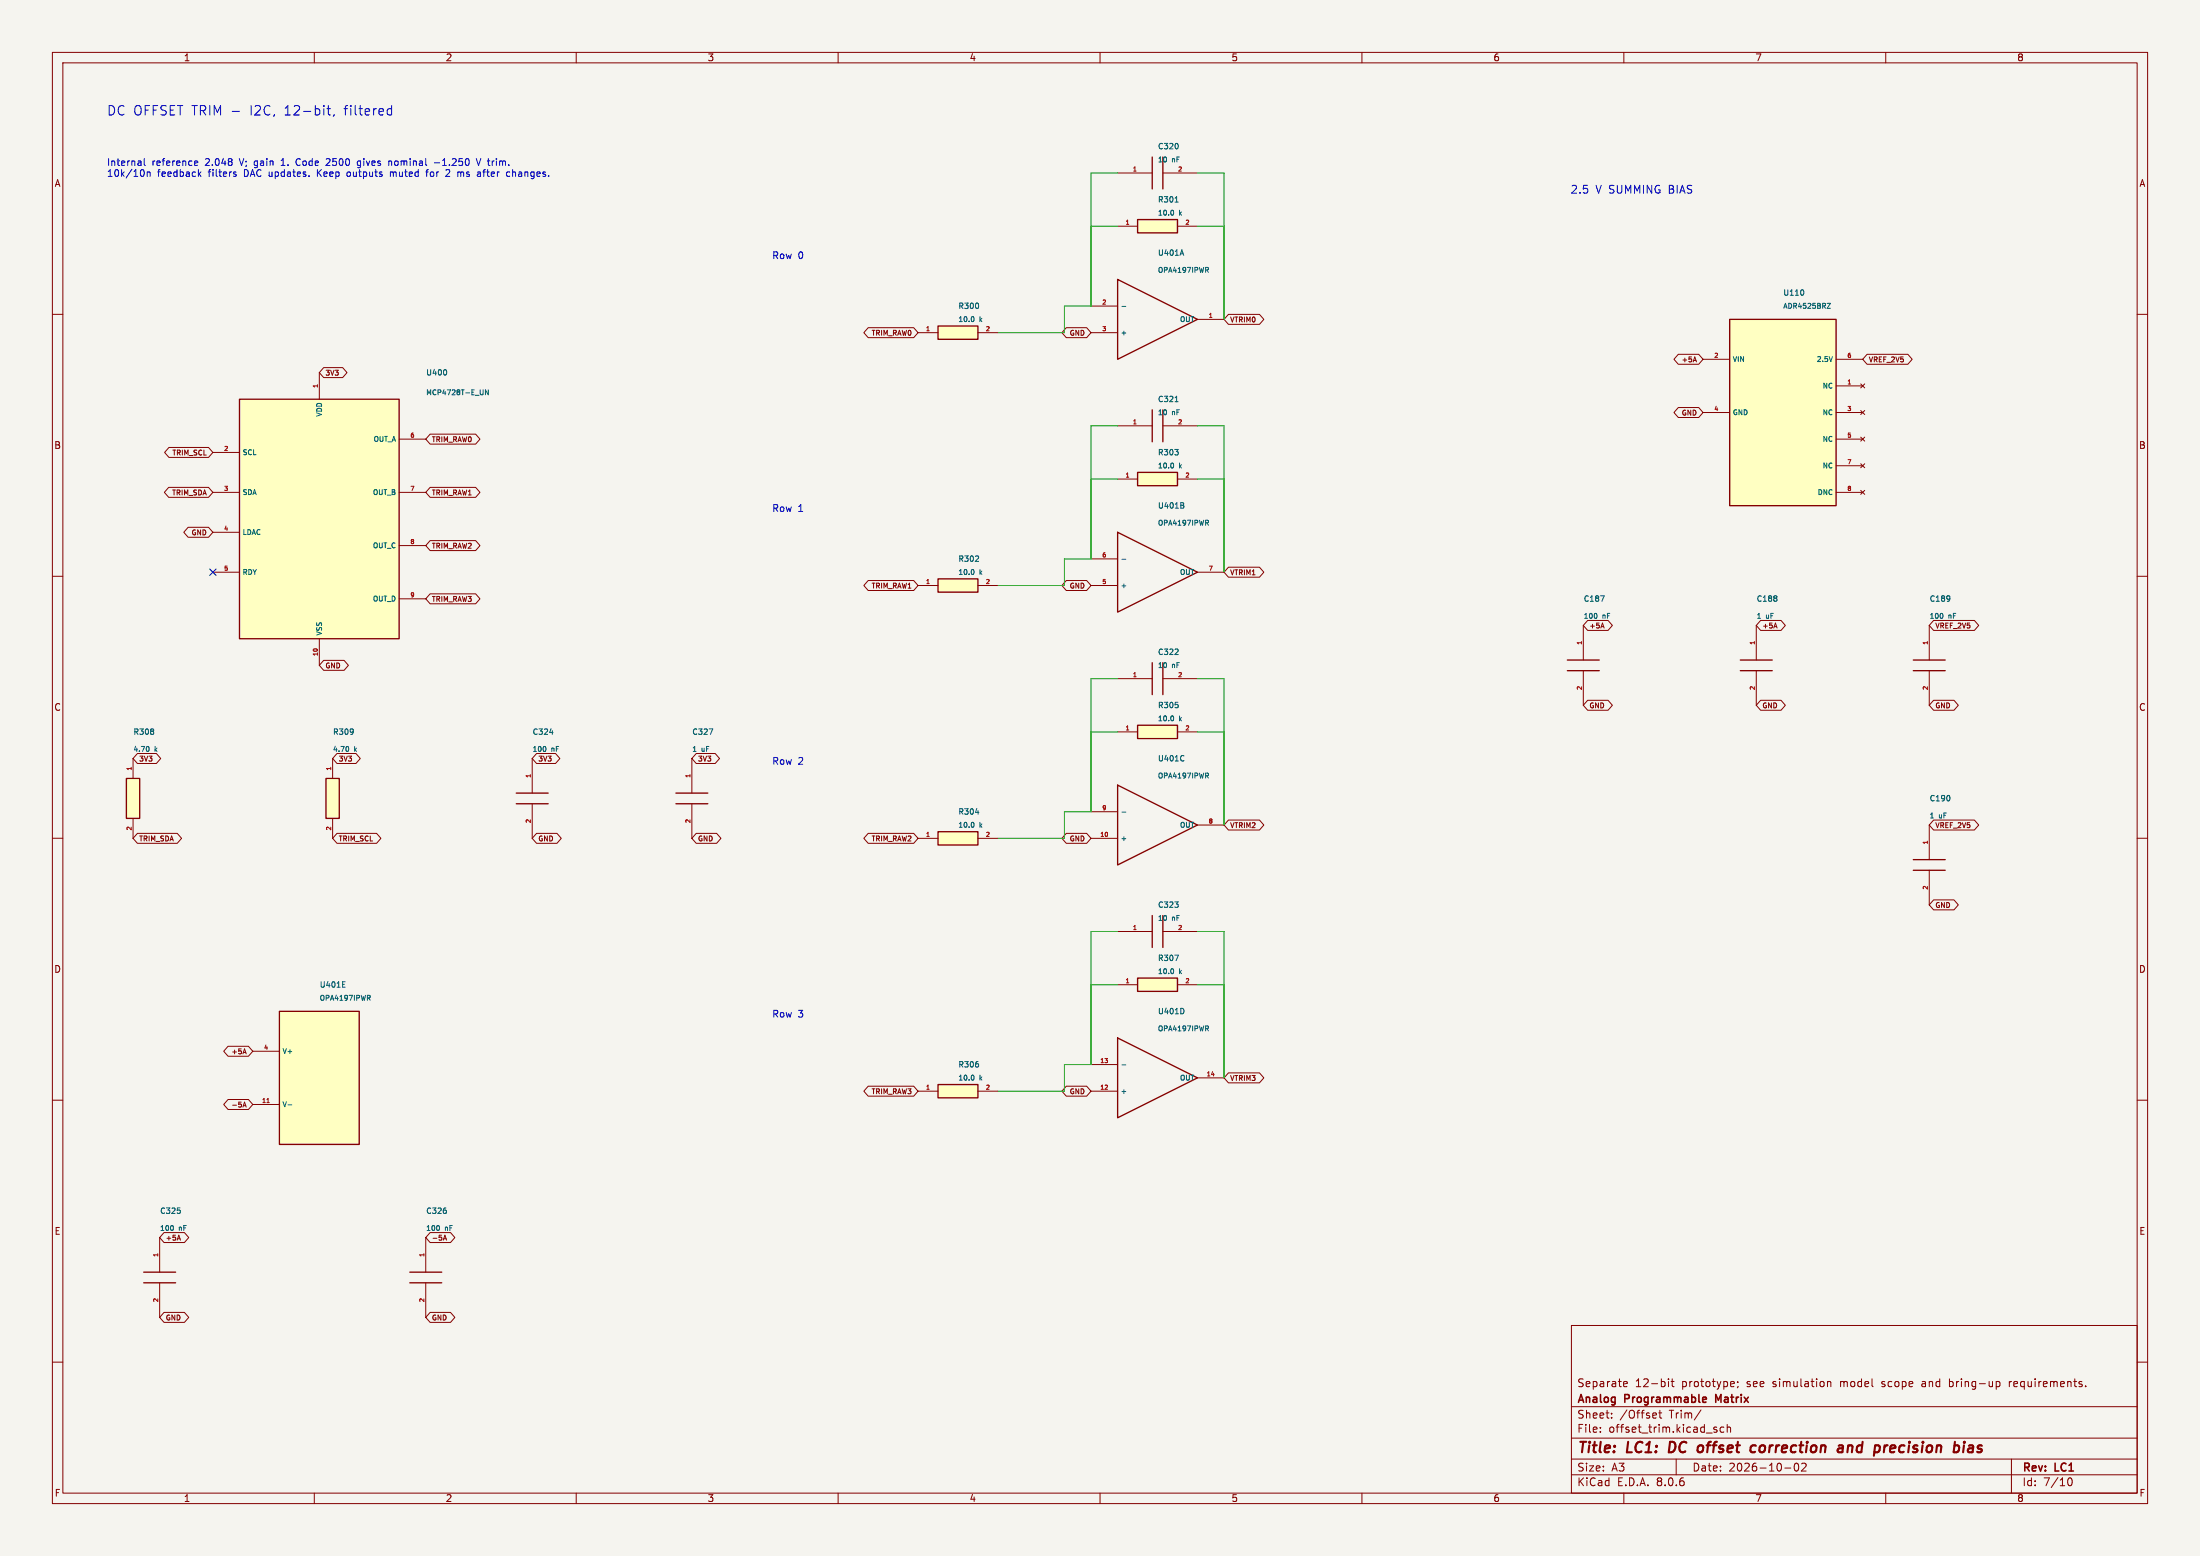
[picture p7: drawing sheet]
<svg xmlns="http://www.w3.org/2000/svg" width="420mm" height="297mm" viewBox="0 0 420 297" stroke-linecap="round" stroke-linejoin="round" font-family="sans-serif">
<path d="M0 0h420v297h-420z" fill="#f5f4ef" stroke="#f5f4ef" stroke-width=".19"/>
<g fill="none" stroke="#840000" stroke-width=".19">
<path d="M10 10h400v277h-400zM12 12h396v273h-396zM60 10v2M110 10v2M160 10v2M210 10v2M260 10v2M310 10v2M360 10v2M10 60h2M408 60h2M10 110h2"/>
<path d="M368.3 119.4v6.6M408 110h2M213.4 129.5h6.6M222 129.5h6.6M368.3 128v6.6M10 160h2M408 160h2M10 210h2M408 210h2M30.5 236.2v6.6M10 260h2M30.5 244.9v6.6"/>
<path d="M300 253h108v32h-108zM408 260h2M300 278.5h108M300 274.5h108M300 268.5h108M305.5 273.2v.2M305.5 272.5v.1M307.7 270.5v.2M307.7 269.8v.1M310 264.6h.6M310 263.8l.4-.1 .3 .3-.8 .2M316 269.7l.2 .3-.7 .2"/>
<path d="M316.2 270.6l-.2 .1M316.7 269.7h.5M316.9 269.2v1.3l.3 .2M318.5 263.2v.1M318.5 263.7v1M319 263.7h.6M319.2 263.2v1.3l.4 .2M320 278.5v3M324.7 269.1l-1.3 1.9M327.2 272.8l.5 .2 .1 .2-.2 .2-.4-.1M327.2 272.5h.5M329.1 272.5l-.4-.1-.3 .3 .1 .6h.6"/>
<path d="M329.7 272.5l.2-.1 .4 .1 .1 .9M329.7 271.9v1.5M330.9 263.7l.2 .3-.7 .2M331 264.6l-.1 .1M331.7 263.8v.1M331.8 264.6l-.1 .3M342.7 279.4l.2-.1a.8 .8 0 0 1 .5 .7 .8 .8 0 0 1-.5 .8 1 1 0 0 1-.2-1.4zM343.9 279.4l.6-.1 .2 .1 .1 .3-.9 1.1h.9M348.9 263.8l.2-.1 .3 .1 .1 .9M348.9 263.7v1M366.9 264.2v.4M372.2 264.6l.4 .1"/>
<path d="M372.2 263.2v1.5M372.6 263.7l-.4 .1M381.2 263.7h.3l.3 .3-.1 .5-.5 .2M383.6 263.7v1M384 278.5v6.5M384 263.7l-.3 .1-.1 .2M398.2 264.5v.2M60 285v2M110 285v2M160 285v2M210 285v2M260 285v2"/>
<path d="M300 281.5h108M310 285v2M340.7 280.2h1.2M360 285v2M394.7 282.7l.2-.5 .2-.1a.8 .8 0 0 1 .5 .7 .8 .8 0 0 1-.5 .8l-.2-.2-.2-.4"/>
</g>
<g fill="none" stroke="#840000" stroke-width=".4">
<path d="M318.8 275.2l-.2 2h.4M324.5 275.9l.6 .2M325.1 276.8a.62 .62 0 0 1-.7 .4M334.4 276h.8M335.1 277.1l-.6 .1M335.9 276.3v.7M351.2 275.9h.4l.2 .3-.1 1M351.7 277.1l-.6 .1M351.8 276.3l-.7 .1M352.8 275.9l-.1 1.3M353.4 275.9l-.6 .2M360.2 275.9h.2"/>
<path d="M361 276l-.2 .9 .3 .3M361.8 276.3l-1 .2M375.9 276h.7v1.2M376.7 276.3l-.7 .1a.4 .4 0 0 0-.3 .4 .4 .4 0 0 0 .2 .4l.7-.1"/>
</g>
<path d="M325.3 266.7l.4 .1 .1 .2-.8 .2M325.7 267.6l-.4 .1M328 267.3l-.5-1.1v1.5" fill="none" stroke="#840000" stroke-width=".3"/>
<path d="M220 126.5v6.1M222 126.5v6.1M365.3 128h6M365.3 126h6M27.4 244.9h6.1M27.4 242.8h6.1" fill="none" stroke="#840000" stroke-width=".25"/>
<path d="M370.8 117.2v.7M372.2 113.8v.7M372.2 114.2v.1M224.3 124.9h.6M224.9 124v.3M33 234v.8M34.4 231.1v.4" fill="none" stroke="#006464" stroke-width=".19"/>
<path d="M179.1 62.2h7.6v2.6h-7.6z" fill="#ffffc2"/>
<path d="M179.1 62.2h7.6v2.6h-7.6z" fill="none" stroke="#840000" stroke-width=".25"/>
<path d="M175.3 63.5h3.8M186.7 63.5h3.8" fill="none" stroke="#840000" stroke-width=".19"/>
<path d="M186.8 58v.7M185.8 60.5l.1 .3-.1 .5" fill="none" stroke="#006464" stroke-width=".19"/>
<path d="M179.1 158.8h7.6v2.5h-7.6z" fill="#ffffc2"/>
<path d="M179.1 158.8h7.6v2.5h-7.6zM78.2 244.9h6.1M78.2 242.8h6.1" fill="none" stroke="#840000" stroke-width=".25"/>
<path d="M175.3 160h3.8M186.7 160h3.8M81.3 236.2v6.6M81.3 244.9v6.6" fill="none" stroke="#840000" stroke-width=".19"/>
<path d="M185.8 157l.1 .3-.1 .6M186.2 155.1h.7M83.8 234v.8M85.2 231.1v.4" fill="none" stroke="#006464" stroke-width=".19"/>
<path d="M179.1 110.5h7.6v2.5h-7.6z" fill="#ffffc2"/>
<path d="M179.1 110.5h7.6v2.5h-7.6zM299.2 128h6.1M299.2 126h6.1M332.2 128h6.1M332.2 126h6.1" fill="none" stroke="#840000" stroke-width=".25"/>
<path d="M175.3 111.8h3.8M186.7 111.8h3.8M302.3 119.4v6.6M335.3 119.4v6.6M302.3 128v6.6M335.3 128v6.6" fill="none" stroke="#840000" stroke-width=".19"/>
<path d="M185.8 108.7l.1 .4-.1 .5M186.2 107.2h.6M186.8 106.2v.4M304.8 117.2v.7M305.6 113.7h.7l-.5 1.1M339.2 113.8v.3M339.2 114.3v.4" fill="none" stroke="#006464" stroke-width=".19"/>
<path d="M24.1 148.6h2.6v7.6h-2.6z" fill="#ffffc2"/>
<path d="M24.1 148.6h2.6v7.6h-2.6z" fill="none" stroke="#840000" stroke-width=".25"/>
<path d="M25.4 144.8v3.8M25.4 156.2v3.8" fill="none" stroke="#840000" stroke-width=".19"/>
<path d="M29.3 139.2v.3M29.3 139.7v.4M28.3 142.5l.2 .3-.2 .6" fill="none" stroke="#006464" stroke-width=".19"/>
<path d="M62.2 148.6h2.6v7.6h-2.6z" fill="#ffffc2"/>
<path d="M62.2 148.6h2.6v7.6h-2.6zM220 174.8v6M222 174.8v6M213.4 198.1l15.2 7.6-15.2 7.7z" fill="none" stroke="#840000" stroke-width=".25"/>
<path d="M63.5 144.8v3.8M63.5 156.2v3.8M213.4 177.8h6.6M222 177.8h6.6M208.3 208.3h5.1M208.3 203.2h5.1M228.6 205.7h5.1" fill="none" stroke="#840000" stroke-width=".19"/>
<path d="M67.4 139.2v.7M67.4 139.6v.1M66.4 142.5l.2 .3-.2 .6M224.3 172.1h.6l-.3 .4M224.9 172.6v.5M225.9 192.6l.1 .3-.1 .5M230.4 196.3l.3 .5M230.5 195.8l.2 .2-.2 .3M214.2 203.3h.7" fill="none" stroke="#006464" stroke-width=".19"/>
<path d="M217.2 186.7h7.6v2.5h-7.6z" fill="#ffffc2"/>
<path d="M213.4 101.6l15.2 7.6-15.2 7.6zM213.4 149.9l15.2 7.6-15.2 7.6zM217.2 186.7h7.6v2.5h-7.6z" fill="none" stroke="#840000" stroke-width=".25"/>
<path d="M208.3 111.8h5.1M208.3 106.7h5.1M228.6 109.2h5.1M208.3 154.9h5.1M228.6 157.5h5.1M208.3 160h5.1M213.4 188h3.8M224.8 188h3.8" fill="none" stroke="#840000" stroke-width=".19"/>
<path d="M225.8 96.4l.2 .2-.2 .4M225.9 96l.1 .1-.1 .3M230.4 99.8l.3 .5M230.5 99.3l.2 .2-.2 .3M214.2 106.7h.7M214.2 155h.7M225.8 144.2l.2 .1M226 145.2l-.2 .1M230.4 148.1l.3 .4M230.5 147.6l.2 .1-.2 .4M223.9 184.9l.1 .4-.1 .5M224.3 182.3h.7l-.5 1.1" fill="none" stroke="#006464" stroke-width=".19"/>
<path d="M179.1 207h7.6v2.6h-7.6z" fill="#ffffc2"/>
<path d="M179.1 207h7.6v2.6h-7.6z" fill="none" stroke="#840000" stroke-width=".25"/>
<path d="M175.3 208.3h3.8M186.7 208.3h3.8" fill="none" stroke="#840000" stroke-width=".19"/>
<path d="M185.8 205.3l.1 .3-.1 .5M186.8 203.1v.5" fill="none" stroke="#006464" stroke-width=".19"/>
<path d="M217.2 90.2h7.6v2.5h-7.6z" fill="#ffffc2"/>
<path d="M220 30v6.1M222 30v6.1M220 78.2v6.1M222 78.2v6.1M217.2 90.2h7.6v2.5h-7.6z" fill="none" stroke="#840000" stroke-width=".25"/>
<path d="M213.4 33h6.6M222 33h6.6M213.4 91.4h3.8M213.4 81.3h6.6M222 81.3h6.6M224.8 91.4h3.8" fill="none" stroke="#840000" stroke-width=".19"/>
<path d="M224.9 27.6v.6M224.3 76.7h.6M223.9 88.4l.1 .3-.1 .6M224.3 85.8h.6l-.3 .4M224.9 86.3v.4" fill="none" stroke="#006464" stroke-width=".19"/>
<path d="M217.2 41.9h7.6v2.6h-7.6z" fill="#ffffc2"/>
<path d="M217.2 41.9h7.6v2.6h-7.6z" fill="none" stroke="#840000" stroke-width=".25"/>
<path d="M213.4 43.2h3.8M224.8 43.2h3.8" fill="none" stroke="#840000" stroke-width=".19"/>
<path d="M224.3 38.6h.6M223.9 40.2l.1 .3-.1 .5" fill="none" stroke="#006464" stroke-width=".19"/>
<path d="M53.3 193h15.3v25.4h-15.3z" fill="#ffffc2"/>
<path d="M53.3 193h15.3v25.4h-15.3z" fill="none" stroke="#840000" stroke-width=".25"/>
<path d="M48.3 210.8h5M48.3 200.7h5" fill="none" stroke="#840000" stroke-width=".19"/>
<path d="M65.4 188.4h.5M65.4 187.4h.5M70.4 190.5l.3 .4M70.5 190l.2 .2-.2 .3M55 210.9h.7" fill="none" stroke="#006464" stroke-width=".19"/>
<path d="M51 210.5h.4" fill="none" stroke="#a90000" stroke-width=".19"/>
<path d="M217.2 138.4h7.6v2.6h-7.6z" fill="#ffffc2"/>
<path d="M213.4 53.3l15.2 7.7-15.2 7.6zM217.2 138.4h7.6v2.6h-7.6z" fill="none" stroke="#840000" stroke-width=".25"/>
<path d="M208.3 58.4h5.1M208.3 63.5h5.1M228.6 61h5.1M213.4 139.7h3.8M224.8 139.7h3.8" fill="none" stroke="#840000" stroke-width=".19"/>
<path d="M214.2 58.5h.7M225.6 47.7l.4 1M230.4 51.5l.3 .5M230.5 51l.2 .2-.2 .3M223.9 136.7l.1 .3-.1 .5M224.9 134.5v.5" fill="none" stroke="#006464" stroke-width=".19"/>
<path d="M330.2 61h20.3v35.5h-20.3z" fill="#ffffc2"/>
<path d="M330.2 61h20.3v35.5h-20.3zM98.6 153.4h6M98.6 151.4h6" fill="none" stroke="#840000" stroke-width=".25"/>
<g fill="none" stroke="#840000" stroke-width=".19">
<path d="M325.1 68.6h5.1M325.1 78.7h5.1M350.5 73.7h5.1M350.5 68.6h5.1M350.5 78.7h5.1M355.2 73.3l.8 .7M355.2 78.4l.8 .7M356 73.3l-.8 .7M356 78.4l-.8 .7M350.5 83.8h5.1M350.5 88.9h5.1M350.5 94h5.1"/>
<path d="M355.2 83.4l.8 .8M355.2 88.5l.8 .8M355.2 93.6l.8 .8M356 83.4l-.8 .8M356 88.5l-.8 .8M356 93.6l-.8 .8M101.6 144.8v6.6M101.6 153.4v6.6"/>
</g>
<path d="M344.3 55.4l.1 .3-.1 .6M348.8 57.9h.6l-.6 1h.6M104.9 139.8h.7M104.1 142.6v.7" fill="none" stroke="#006464" stroke-width=".19"/>
<path d="M45.7 76.2h30.5v45.7h-30.5z" fill="#ffffc2"/>
<path d="M45.7 76.2h30.5v45.7h-30.5zM129 153.4h6.1M129 151.4h6.1M365.3 166.1h6M365.3 164.1h6" fill="none" stroke="#840000" stroke-width=".25"/>
<g fill="none" stroke="#840000" stroke-width=".19">
<path d="M61 71.1v5.1M61.8 70.2h3.6l.8 .9-.8 1h-3.6l-.8-1zM165.7 62.5h8.7l.9 1-.9 1h-8.7l-.8-1zM203.6 62.5h3.8l.9 1-.9 1h-3.8l-.9-1zM234.5 60h5.9l.9 1-.9 .9h-5.9l-.8-.9zM320.4 67.6h3.9l.8 1-.8 .9h-3.9l-.8-.9zM320.4 77.8h3.9l.8 .9-.8 1h-3.9l-.8-1zM323.3 68.8h.5M323.5 68.1l.4 1M356.4 67.6h7.8l.8 1-.8 .9h-7.8l-.8-.9zM32.2 93h7.6l.8 1-.8 .9h-7.6l-.8-.9zM32.3 85.4h7.5l.8 1-.8 .9h-7.5l-.9-.9z"/>
<path d="M40.6 86.4h5.1M40.6 94h5.1M76.2 94h5.1M76.2 83.8h5.1M82.1 93h8.7l.8 1-.8 .9h-8.7l-.8-.9zM82.1 82.9h8.7l.8 .9-.8 1h-8.7l-.8-1zM35.9 100.6h3.9l.8 1-.8 1h-3.9l-.8-1zM40.6 101.6h5.1M40.6 109.2h5.1M76.2 104.1h5.1M76.2 114.3h5.1M82.1 103.2h8.7l.8 .9-.8 1h-8.7l-.8-1z"/>
<path d="M82.1 113.3h8.7l.8 1-.8 1h-8.7l-.8-1zM165.7 110.8h8.7l.9 1-.9 .9h-8.7l-.8-.9zM203.6 110.8h3.8l.9 1-.9 .9h-3.8l-.9-.9zM234.5 108.3h5.9l.9 .9-.9 1h-5.9l-.8-1zM303.1 118.4h3.9l.8 1-.8 .9h-3.9l-.8-.9zM305.9 118.9l.3 1M336.1 118.4h3.9l.8 1-.8 .9h-3.9l-.8-.9zM338.9 118.9l.4 1M369.1 118.4h7.8l.8 1-.8 .9h-7.8l-.8-.9zM61 121.9v5.1M61.8 126h3.9l.8 1-.8 1h-3.9l-.8-1zM303.1 133.7h3.9l.8 .9-.8 1h-3.9l-.8-1z"/>
<path d="M336.1 133.7h3.9l.8 .9-.8 1h-3.9l-.8-1zM369.1 133.7h3.9l.9 .9-.9 1h-3.9l-.8-1zM26.2 143.8h3.7l.8 1-.8 .9h-3.7l-.8-.9zM26.2 159.1h7.6l.9 .9-.9 1h-7.6l-.8-1zM64.3 159.1h7.6l.8 .9-.8 1h-7.6l-.8-1zM64.3 143.8h3.7l.8 1-.8 .9h-3.7l-.8-.9zM102.4 159.1h3.9l.9 .9-.9 1h-3.9l-.8-1zM102.4 143.8h3.7l.8 1-.8 .9h-3.7l-.8-.9zM132.1 144.8v6.6M132.1 153.4v6.6M132.9 159.1h3.9l.8 .9-.8 1h-3.9l-.8-1zM132.9 143.8h3.6l.9 1-.9 .9h-3.6l-.8-.9z"/>
<path d="M165.7 159.1h8.7l.9 .9-.9 1h-8.7l-.8-1zM203.6 159.1h3.8l.9 .9-.9 1h-3.8l-.9-1zM234.5 156.5h5.9l.9 1-.9 .9h-5.9l-.8-.9zM368.3 157.5v6.6M369.1 156.5h7.8l.8 1-.8 .9h-7.8l-.8-.9zM368.3 166.1v6.6M369.1 171.8h3.9l.9 .9-.9 1h-3.9l-.8-1zM43.5 199.7h3.9l.9 1-.9 .9h-3.9l-.8-.9zM43.5 209.9h3.9l.9 .9-.9 1h-3.9l-.8-1zM46.4 211.3l.3-.9 .3 .9M46.5 200.9h.4M46.5 211h.4"/>
<path d="M46.7 200.2l.3 1M165.7 207.3h8.7l.9 1-.9 .9h-8.7l-.8-.9zM203.6 207.3h3.8l.9 1-.9 .9h-3.8l-.9-.9zM234.5 204.8h5.9l.9 .9-.9 1h-5.9l-.8-1zM31.3 235.3h3.9l.8 .9-.8 1h-3.9l-.8-1zM34.1 235.8l.4 .9M82.1 235.3h3.9l.8 .9-.8 1h-3.9l-.8-1zM84.6 236.7l.3-.9 .4 .9M84.7 236.4h.5M31.3 250.5h3.9l.8 1-.8 .9h-3.9l-.8-.9zM82.1 250.5h3.9l.8 1-.8 .9h-3.9l-.8-.9z"/>
</g>
<path d="M85.2 70.6l.1 .3-.1 .6M93.2 74.4v1l-.5-1v1M135.4 139.1h.7l-.5 1.1M372.2 152v.7" fill="none" stroke="#006464" stroke-width=".19"/>
<g fill="none" stroke="#0000c2" stroke-width=".19">
<path d="M26.9 30.8v.8M26.9 31.5l-.1 .1M26.9 31l-.1 .1M27.2 32.4a.81 .81 0 0 1 0 1.3M27.5 30.3v1.1l.2 .2M28.1 32.8v.9M28.1 32.9l.2-.1 .3 .1 .1 .8M37.2 31.5h.5M37.2 30.8l.4-.1 .2 .3-.7 .2M38 33.2l.4 .5M38.4 32.8l-.5 .5M44.3 21.3h1.4"/>
<path d="M44.7 32.8l.4 .1M44.7 33.2l.4 .1v.2l-.2 .2h-.2M53.7 31.6h.7M53.9 30.5l-.2 .2M56.9 30.3a.7 .7 0 0 0-.4 .6 .7 .7 0 0 0 .4 .7M60.6 32.4v1.3M61.3 32.4l-.7 .7M62.4 20.7h.7M62.7 20.1v1.6l.1 .2h.3M62.8 30.3l-.5 .1M62.9 30.8l-.7 .8h.8M63.8 21.9l-.2 .3"/>
<path d="M66.7 32.8l-.3 .1-.2 .2 .1 .5 .4 .1M68.8 30.8l-.3-.1-.3 .3 .1 .5h.5M68.8 30.7v1.1l-.2 .2h-.3M74.1 20.8h.7M74.1 21.9h.7M74.2 30.8l.2-.1 .3 .1 .1 .8M74.5 32.8v.9M74.8 20.1v1.8M75 32.9l-.3-.1-.2 .1M81.3 32.8h.5M81.5 32.6v1.1M82.9 31.1h1"/>
<path d="M85.9 32.6l-.1 .3-.8 .8h.9M88 32.9h.5M90.9 30.3l.5 1.3 .4-1.3M92.2 32.8h.5M92.4 32.6v1.1M97.2 32.8l.1 .1M97.3 33.6l-.1 .1M97.9 32.4v1.3M98.2 32.8l-.3 .1"/>
</g>
<g fill="none" stroke="#009600" stroke-width=".19">
<path d="M213.4 33h-5.1v25.4h-5.1v5.1h-12.7M228.6 33h5.1v28M208.3 43.2h5.1M228.6 43.2h5.1M208.3 91.4h5.1M213.4 81.3h-5.1v25.4h-5.1v5.1h-12.7M228.6 81.3h5.1v27.9M228.6 91.4h5.1M208.3 139.7h5.1M213.4 129.5h-5.1v25.4h-5.1v5.1h-12.7M228.6 129.5h5.1v28M228.6 139.7h5.1"/>
<path d="M213.4 177.8h-5.1v25.4h-5.1v5.1h-12.7M228.6 177.8h5.1v27.9M208.3 188h5.1M228.6 188h5.1"/>
</g>
<path d="M40 108.6l1.2 1.2M41.2 108.6l-1.2 1.2" fill="none" stroke="#000084" stroke-width=".19"/>
<g font-size="2.8" fill="#840000">
<text x="301" y="277.9">Title:</text>
<text x="310.6" y="277.9">LC1:</text>
<text x="319.4" y="277.9">DC</text>
<text x="325.8" y="277.9">offset</text>
<text x="336.7" y="277.9">correction</text>
<text x="354.1" y="277.9">and</text>
<text x="361.9" y="277.9">precision</text>
<text x="377.8" y="277.9">bias</text>
</g>
<g font-size="2.5" fill="#0000c2">
<text x="20.3" y="22.3">DC OFFSET TRIM -</text>
<text x="47.8" y="22.3">I2C,</text>
<text x="54.5" y="22.3">12-bit,</text>
<text x="66" y="22.3">filtered</text>
</g>
<g font-size="2.1" fill="#0000c2">
<text x="299.7" y="37.3">2.5</text>
<text x="304.6" y="37.3">V SUMMING BIAS</text>
</g>
<g font-size="2.1" fill="#840000">
<text x="301" y="268.2">Analog</text>
<text x="301" y="265">Separate</text>
<text x="310.2" y="268.2">Programmable</text>
<text x="312.1" y="265">12-bit</text>
<text x="321.1" y="265">prototype;</text>
<text x="328.2" y="268.2">Matrix</text>
<text x="333.6" y="265">see</text>
<text x="338.7" y="265">simulation</text>
<text x="351.7" y="265">model</text>
<text x="359.8" y="265">scope</text>
<text x="367.6" y="265">and</text>
<text x="373" y="265">bring-up</text>
<text x="384.5" y="265">requirements.</text>
<text x="301" y="273.7">File:</text>
<text x="301" y="271">Sheet:</text>
<text x="307.1" y="273.7">offset_trim.kicad_sch</text>
<text x="309.2" y="271">/Offset</text>
<text x="318.7" y="271">Trim/</text>
<text x="301" y="281.1">Size:</text>
<text x="307.6" y="281.1">A3</text>
<text x="323" y="281.1">Date:</text>
<text x="330" y="281.1">2026-10-02</text>
<text x="386" y="281.3">Rev:</text>
<text x="392.4" y="281.3">LC1</text>
<text x="301" y="283.9">KiCad</text>
<text x="308.7" y="283.9">E.D.A.</text>
<text x="316.3" y="283.9">8.0.6</text>
<text x="386" y="283.9">Id:</text>
<text x="390.1" y="283.9">7/10</text>
</g>
<g font-size="1.8" fill="#840000">
<text x="35" y="11.9">1</text>
<text x="85" y="11.9">2</text>
<text x="135" y="11.9">3</text>
<text x="185" y="11.9">4</text>
<text x="235" y="11.9">5</text>
<text x="285" y="11.9">6</text>
<text x="335" y="11.9">7</text>
<text x="385" y="11.9">8</text>
<text x="10.3" y="35.9">A</text>
<text x="408.3" y="35.9">A</text>
<text x="10.3" y="85.9">B</text>
<text x="408.2" y="85.9">B</text>
<text x="10.3" y="135.9">C</text>
<text x="408.2" y="135.9">C</text>
<text x="10.3" y="185.9">D</text>
<text x="408.2" y="185.9">D</text>
<text x="10.3" y="235.9">E</text>
<text x="408.3" y="235.9">E</text>
<text x="10.3" y="285.9">F</text>
<text x="35" y="286.9">1</text>
<text x="85" y="286.9">2</text>
<text x="135" y="286.9">3</text>
<text x="185" y="286.9">4</text>
<text x="235" y="286.9">5</text>
<text x="285" y="286.9">6</text>
<text x="335" y="286.9">7</text>
<text x="385" y="286.9">8</text>
<text x="408.3" y="285.9">F</text>
</g>
<g font-size="1.8" fill="#0000c2">
<text x="20.3" y="32">Internal</text>
<text x="20.3" y="34.1">10k/10n</text>
<text x="29" y="32">reference</text>
<text x="30.1" y="34.1">feedback</text>
<text x="39.3" y="32">2.048</text>
<text x="39.9" y="34.1">filters</text>
<text x="46" y="32">V; gain</text>
<text x="46.9" y="34.1">DAC updates.</text>
<text x="54.3" y="32">1.</text>
<text x="57.3" y="32">Code</text>
<text x="61.2" y="34.1">Keep</text>
<text x="63.3" y="32">2500</text>
<text x="67.1" y="34.1">outputs</text>
<text x="69.4" y="32">gives</text>
<text x="75.5" y="34.1">muted</text>
<text x="75.6" y="32">nominal</text>
<text x="82.6" y="34.1">for</text>
<text x="84.5" y="32">-1.250</text>
<text x="86.5" y="34.1">2</text>
<text x="89" y="34.1">ms</text>
<text x="92.9" y="32">V trim.</text>
<text x="92.9" y="34.1">after</text>
<text x="98.7" y="34.1">changes.</text>
<text x="147.3" y="49.8">Row</text>
<text x="152.3" y="49.8">0</text>
<text x="147.3" y="98">Row</text>
<text x="152.3" y="98">1</text>
<text x="147.3" y="146.3">Row</text>
<text x="152.3" y="146.3">2</text>
<text x="147.3" y="194.5">Row</text>
<text x="152.3" y="194.5">3</text>
</g>
<g font-size="1.5" fill="#006464">
<text x="220.9" y="28.7">C320</text>
<text x="220.9" y="38.9">R301</text>
<text x="220.9" y="49">U401A</text>
<text x="182.8" y="59.2">R300</text>
<text x="340.3" y="56.6">U110</text>
<text x="81.2" y="71.9">U400</text>
<text x="220.9" y="77">C321</text>
<text x="220.9" y="87.1">R303</text>
<text x="220.9" y="97.3">U401B</text>
<text x="182.8" y="107.4">R302</text>
<text x="302.2" y="115.1">C187</text>
<text x="335.2" y="115.1">C188</text>
<text x="368.3" y="115.1">C189</text>
<text x="220.9" y="125.2">C322</text>
<text x="220.9" y="135.4">R305</text>
<text x="25.4" y="140.5">R308</text>
<text x="63.5" y="140.5">R309</text>
<text x="101.6" y="140.5">C324</text>
<text x="132" y="140.5">C327</text>
<text x="220.9" y="145.5">U401C</text>
<text x="182.8" y="155.7">R304</text>
<text x="368.3" y="153.2">C190</text>
<text x="220.9" y="173.5">C323</text>
<text x="220.9" y="183.6">R307</text>
<text x="60.9" y="188.7">U401E</text>
<text x="220.9" y="193.8">U401D</text>
<text x="182.8" y="204">R306</text>
<text x="30.4" y="231.9">C325</text>
<text x="81.2" y="231.9">C326</text>
</g>
<g font-size="1.3" fill="#006464">
<text x="220.9" y="31.2">10</text>
<text x="223.7" y="31.2">nF</text>
<text x="220.9" y="41.3">10.0</text>
<text x="225.1" y="41.3">k</text>
<text x="220.9" y="52.3">OPA4197IPWR</text>
<text x="340.3" y="59.1">ADR4525BRZ</text>
<text x="182.8" y="61.7">10.0</text>
<text x="187" y="61.7">k</text>
<text x="213.9" y="64.2">+</text>
<text x="225.1" y="61.7">OUT</text>
<text x="330.7" y="69.3">VIN</text>
<text x="346.7" y="69.3">2.5V</text>
<text x="81.2" y="75.6">MCP4728T-E_UN</text>
<text x="347.8" y="74.4">NC</text>
<text x="61.7" y="79.7" transform="rotate(-90 61.7 79.7)">VDD</text>
<text x="220.9" y="79.4">10</text>
<text x="223.7" y="79.4">nF</text>
<text x="330.7" y="79.4">GND</text>
<text x="347.8" y="79.4">NC</text>
<text x="46.2" y="87.1">SCL</text>
<text x="71.2" y="84.5">OUT_A</text>
<text x="220.9" y="89.6">10.0</text>
<text x="225.1" y="89.6">k</text>
<text x="347.8" y="84.5">NC</text>
<text x="347.8" y="89.6">NC</text>
<text x="46.2" y="94.7">SDA</text>
<text x="71" y="94.7">OUT_B</text>
<text x="346.8" y="94.7">DNC</text>
<text x="220.9" y="100.5">OPA4197IPWR</text>
<text x="46.2" y="102.3">LDAC</text>
<text x="71" y="104.8">OUT_C</text>
<text x="46.2" y="109.9">RDY</text>
<text x="182.8" y="109.9">10.0</text>
<text x="187" y="109.9">k</text>
<text x="213.9" y="112.5">+</text>
<text x="225.1" y="109.9">OUT</text>
<text x="71" y="115">OUT_D</text>
<text x="302.2" y="118.3">100</text>
<text x="305.9" y="118.3">nF</text>
<text x="335.2" y="118.3">1</text>
<text x="337.1" y="118.3">uF</text>
<text x="368.2" y="118.3">100</text>
<text x="372" y="118.3">nF</text>
<text x="61.7" y="121.4" transform="rotate(-90 61.7 121.4)">VSS</text>
<text x="220.9" y="127.7">10</text>
<text x="223.7" y="127.7">nF</text>
<text x="220.9" y="137.9">10.0</text>
<text x="225.1" y="137.9">k</text>
<text x="25.3" y="143.7">4.70</text>
<text x="29.5" y="143.7">k</text>
<text x="63.4" y="143.7">4.70</text>
<text x="67.6" y="143.7">k</text>
<text x="101.5" y="143.7">100</text>
<text x="105.3" y="143.7">nF</text>
<text x="132" y="143.7">1</text>
<text x="133.9" y="143.7">uF</text>
<text x="220.9" y="148.8">OPA4197IPWR</text>
<text x="182.8" y="158.2">10.0</text>
<text x="187" y="158.2">k</text>
<text x="213.9" y="160.7">+</text>
<text x="225.1" y="158.2">OUT</text>
<text x="368.2" y="156.4">1</text>
<text x="370.1" y="156.4">uF</text>
<text x="220.9" y="176">10</text>
<text x="223.7" y="176">nF</text>
<text x="60.9" y="191.2">OPA4197IPWR</text>
<text x="220.9" y="186.1">10.0</text>
<text x="225.1" y="186.1">k</text>
<text x="220.9" y="197">OPA4197IPWR</text>
<text x="53.8" y="201.4">V+</text>
<text x="182.8" y="206.4">10.0</text>
<text x="187" y="206.4">k</text>
<text x="213.9" y="209">+</text>
<text x="225.1" y="206.4">OUT</text>
<text x="53.8" y="211.5">V-</text>
<text x="30.4" y="235.1">100</text>
<text x="34.1" y="235.1">nF</text>
<text x="81.2" y="235.1">100</text>
<text x="84.9" y="235.1">nF</text>
</g>
<g font-size="1.3" fill="#840000">
<text x="166.2" y="64.3">TRIM_RAW0</text>
<text x="204" y="64.3">GND</text>
<text x="234.7" y="61.7">VTRIM0</text>
<text x="62" y="71.9">3V3</text>
<text x="320.9" y="69.4">+5A</text>
<text x="356.7" y="69.4">VREF_2V5</text>
<text x="320.9" y="79.5">GND</text>
<text x="32.7" y="87.1">TRIM_SCL</text>
<text x="82.3" y="84.6">TRIM_RAW0</text>
<text x="32.7" y="94.8">TRIM_SDA</text>
<text x="82.3" y="94.8">TRIM_RAW1</text>
<text x="36.4" y="102.4">GND</text>
<text x="82.3" y="104.9">TRIM_RAW2</text>
<text x="166.2" y="112.5">TRIM_RAW1</text>
<text x="204" y="112.5">GND</text>
<text x="234.7" y="110">VTRIM1</text>
<text x="82.3" y="115.1">TRIM_RAW3</text>
<text x="303.3" y="120.2">+5A</text>
<text x="336.3" y="120.2">+5A</text>
<text x="369.4" y="120.2">VREF_2V5</text>
<text x="62" y="127.8">GND</text>
<text x="303.3" y="135.4">GND</text>
<text x="336.3" y="135.4">GND</text>
<text x="369.4" y="135.4">GND</text>
<text x="26.5" y="145.6">3V3</text>
<text x="64.6" y="145.6">3V3</text>
<text x="102.7" y="145.6">3V3</text>
<text x="133.1" y="145.6">3V3</text>
<text x="26.5" y="160.8">TRIM_SDA</text>
<text x="64.6" y="160.8">TRIM_SCL</text>
<text x="102.7" y="160.8">GND</text>
<text x="133.1" y="160.8">GND</text>
<text x="166.2" y="160.8">TRIM_RAW2</text>
<text x="204" y="160.8">GND</text>
<text x="234.7" y="158.3">VTRIM2</text>
<text x="369.4" y="158.3">VREF_2V5</text>
<text x="369.4" y="173.5">GND</text>
<text x="44" y="201.4">+5A</text>
<text x="166.2" y="209.1">TRIM_RAW3</text>
<text x="204" y="209.1">GND</text>
<text x="234.7" y="206.5">VTRIM3</text>
<text x="44" y="211.6">-5A</text>
<text x="31.5" y="237">+5A</text>
<text x="82.3" y="237">-5A</text>
<text x="31.5" y="252.2">GND</text>
<text x="82.3" y="252.2">GND</text>
</g>
<g font-size="1.1" fill="#a90000">
<text x="216.1" y="32.8">1</text>
<text x="224.8" y="32.8">2</text>
<text x="214.7" y="42.9">1</text>
<text x="226.2" y="42.9">2</text>
<text x="210.3" y="58.2">2</text>
<text x="176.6" y="63.2">1</text>
<text x="188.1" y="63.2">2</text>
<text x="210.3" y="63.2">3</text>
<text x="230.6" y="60.7">1</text>
<text x="327.1" y="68.3">2</text>
<text x="352.5" y="68.3">6</text>
<text x="60.7" y="74.2" transform="rotate(-90 60.7 74.2)">1</text>
<text x="352.5" y="73.4">1</text>
<text x="78.2" y="83.6">6</text>
<text x="216.1" y="81">1</text>
<text x="224.8" y="81">2</text>
<text x="327.1" y="78.5">4</text>
<text x="352.5" y="78.5">3</text>
<text x="352.5" y="83.6">5</text>
<text x="42.7" y="86.1">2</text>
<text x="352.5" y="88.6">7</text>
<text x="42.7" y="93.7">3</text>
<text x="78.2" y="93.7">7</text>
<text x="214.7" y="91.2">1</text>
<text x="226.2" y="91.2">2</text>
<text x="352.5" y="93.7">8</text>
<text x="42.7" y="101.3">4</text>
<text x="78.2" y="103.9">8</text>
<text x="210.3" y="106.4">6</text>
<text x="42.7" y="109">5</text>
<text x="176.6" y="111.5">1</text>
<text x="188.1" y="111.5">2</text>
<text x="210.3" y="111.5">5</text>
<text x="230.6" y="109">7</text>
<text x="78.2" y="114">9</text>
<text x="60.7" y="125.4" transform="rotate(-90 60.7 125.4)">10</text>
<text x="302" y="123.2" transform="rotate(-90 302 123.2)">1</text>
<text x="335" y="123.2" transform="rotate(-90 335 123.2)">1</text>
<text x="368" y="123.2" transform="rotate(-90 368 123.2)">1</text>
<text x="216.1" y="129.3">1</text>
<text x="224.8" y="129.3">2</text>
<text x="302" y="131.8" transform="rotate(-90 302 131.8)">2</text>
<text x="335" y="131.8" transform="rotate(-90 335 131.8)">2</text>
<text x="368" y="131.8" transform="rotate(-90 368 131.8)">2</text>
<text x="214.7" y="139.4">1</text>
<text x="226.2" y="139.4">2</text>
<text x="25.1" y="147.2" transform="rotate(-90 25.1 147.2)">1</text>
<text x="63.2" y="147.2" transform="rotate(-90 63.2 147.2)">1</text>
<text x="101.3" y="148.6" transform="rotate(-90 101.3 148.6)">1</text>
<text x="131.8" y="148.6" transform="rotate(-90 131.8 148.6)">1</text>
<text x="210.3" y="154.7">9</text>
<text x="25.1" y="158.6" transform="rotate(-90 25.1 158.6)">2</text>
<text x="63.2" y="158.6" transform="rotate(-90 63.2 158.6)">2</text>
<text x="101.3" y="157.2" transform="rotate(-90 101.3 157.2)">2</text>
<text x="131.8" y="157.2" transform="rotate(-90 131.8 157.2)">2</text>
<text x="176.6" y="159.8">1</text>
<text x="188.1" y="159.8">2</text>
<text x="209.9" y="159.8">10</text>
<text x="230.6" y="157.2">8</text>
<text x="368" y="161.3" transform="rotate(-90 368 161.3)">1</text>
<text x="368" y="169.9" transform="rotate(-90 368 169.9)">2</text>
<text x="216.1" y="177.5">1</text>
<text x="224.8" y="177.5">2</text>
<text x="214.7" y="187.7">1</text>
<text x="226.2" y="187.7">2</text>
<text x="50.3" y="200.4">4</text>
<text x="209.9" y="202.9">13</text>
<text x="176.6" y="208">1</text>
<text x="188.1" y="208">2</text>
<text x="209.9" y="208">12</text>
<text x="230.2" y="205.5">14</text>
<text x="49.9" y="210.6">11</text>
<text x="30.2" y="240.1" transform="rotate(-90 30.2 240.1)">1</text>
<text x="81" y="240.1" transform="rotate(-90 81 240.1)">1</text>
<text x="30.2" y="248.7" transform="rotate(-90 30.2 248.7)">2</text>
<text x="81" y="248.7" transform="rotate(-90 81 248.7)">2</text>
</g>
</svg>
